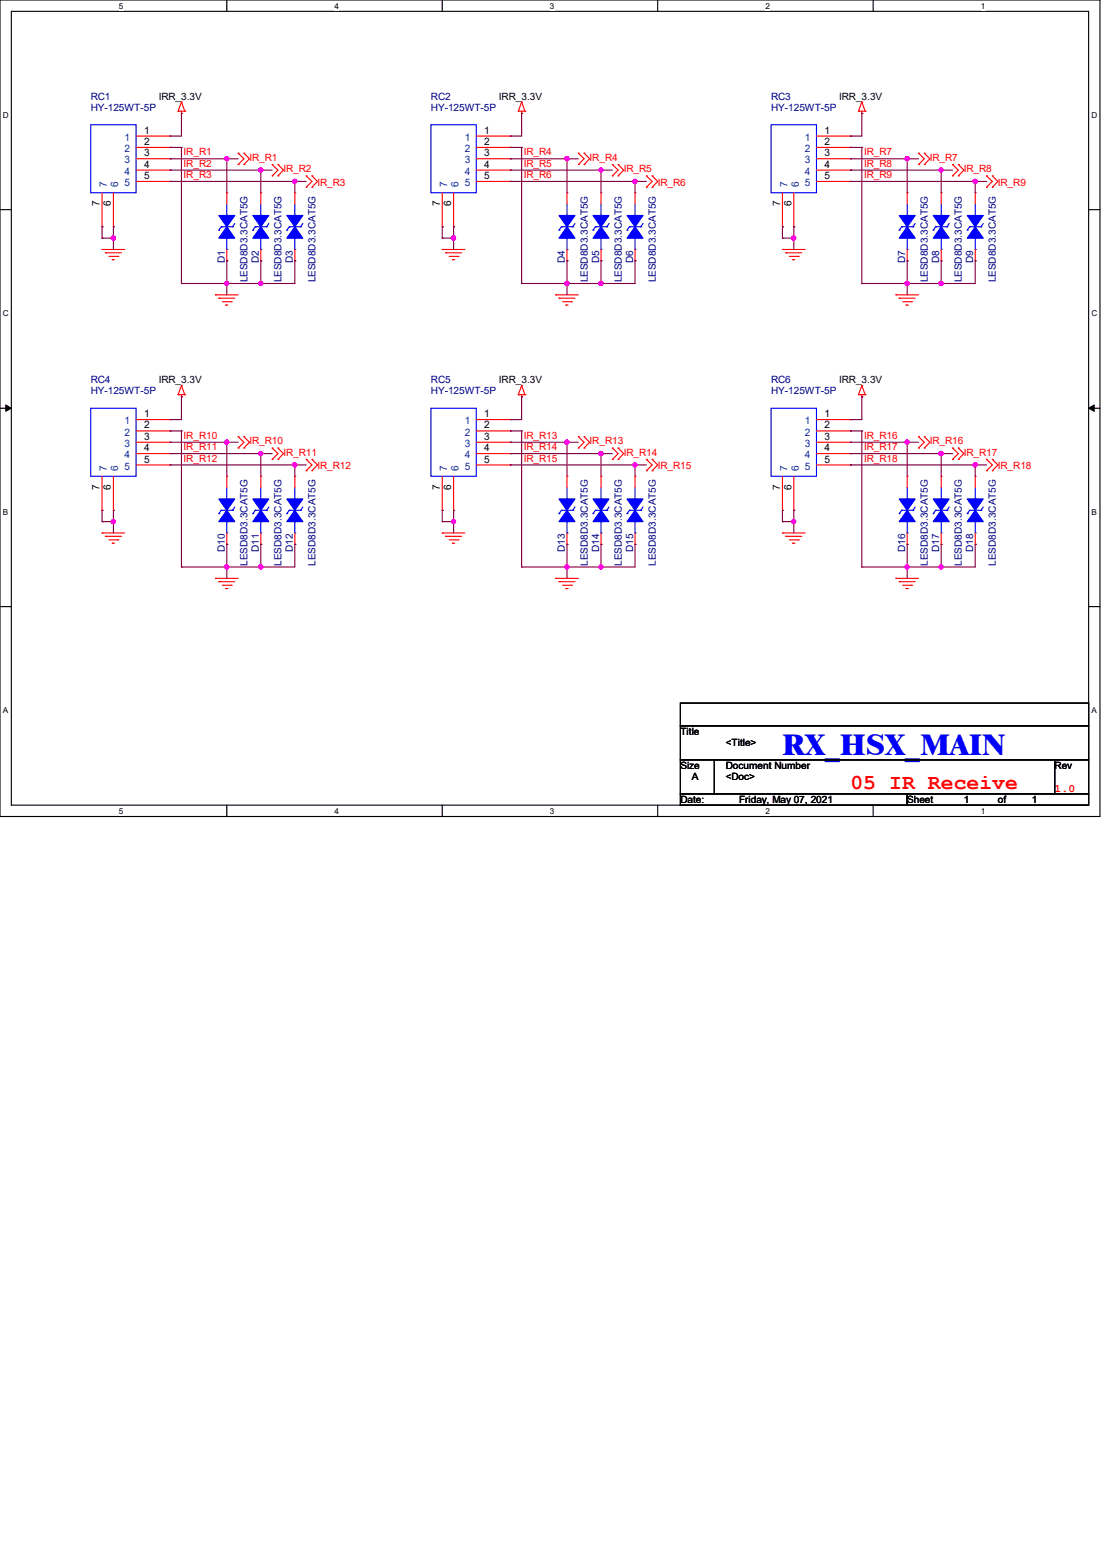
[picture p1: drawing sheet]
<svg xmlns="http://www.w3.org/2000/svg" width="210mm" height="297mm" viewBox="0 0 210 297" stroke-linecap="round" stroke-linejoin="round" font-family="sans-serif">
<path d="M0 0h209.4v155.4h-209.4zM2.2 2.2h205.1v151.1h-205.1z" fill="none" stroke="#000" stroke-width=".21"/>
<g fill="#fff">
<path d="M22.6 .3h.9v1.7h-.9z"/>
<path d="M22.6 153.5h.9v1.8h-.9z"/>
</g>
<path d="M43.2 0v2.2M43.2 153.3v2.1" fill="none" stroke="#000" stroke-width=".21"/>
<g fill="#fff">
<path d="M63.7 .3h.8v1.7h-.8z"/>
<path d="M63.7 153.5h.8v1.8h-.8z"/>
</g>
<path d="M84.2 0v2.2M84.2 153.3v2.1" fill="none" stroke="#000" stroke-width=".21"/>
<g fill="#fff">
<path d="M104.7 .3h.8v1.7h-.8z"/>
<path d="M104.7 153.5h.8v1.8h-.8z"/>
</g>
<path d="M125.2 0v2.2M125.2 153.3v2.1" fill="none" stroke="#000" stroke-width=".21"/>
<g fill="#fff">
<path d="M145.7 .3h.9v1.7h-.9z"/>
<path d="M145.7 153.5h.9v1.8h-.9z"/>
</g>
<path d="M166.2 0v2.2M166.2 153.3v2.1" fill="none" stroke="#000" stroke-width=".21"/>
<g fill="#fff">
<path d="M186.7 .3h.9v1.7h-.9z"/>
<path d="M186.7 153.5h.9v1.8h-.9z"/>
<path d="M.6 21h1.1v1.8h-1.1z"/>
<path d="M207.8 21h1.1v1.8h-1.1z"/>
<path d="M.6 58.8h1.1v1.7h-1.1z"/>
<path d="M207.8 58.8h1.1v1.7h-1.1z"/>
</g>
<path d="M0 39.9h2.2M207.3 39.9h2.1" fill="none" stroke="#000" stroke-width=".21"/>
<g fill="#fff">
<path d="M.6 96.6h1v1.7h-1z"/>
<path d="M207.8 96.6h1v1.7h-1z"/>
</g>
<path d="M0 77.7h2.2M207.3 77.7h2.1" fill="none" stroke="#000" stroke-width=".21"/>
<path d="M1.1 77.1l1.1 .6-1.1 .6zM207.3 77.7l1-.6v1.2z" fill="#000" stroke="#000" stroke-width=".19"/>
<g fill="#fff">
<path d="M.6 134.4h.9v1.7h-.9z"/>
<path d="M207.8 134.4h1v1.7h-1z"/>
</g>
<path d="M0 115.5h2.2M207.3 115.5h2.1M129.5 133.9h77.8v4.3h-77.8zM129.5 138.2h77.8v6.5h-77.8zM129.5 144.7h6.5v6.4h-6.5zM129.5 151.1h43.2v2.2h-43.2zM136 144.7h64.8v6.4h-64.8zM172.7 151.1h34.6v2.2h-34.6zM200.8 144.7h6.5v6.4h-6.5z" fill="none" stroke="#000" stroke-width=".21"/>
<g fill="none" stroke="#f00" stroke-width=".21">
<path d="M34.5 19.4h.1M34.5 19.4l-.6 1.8M34.5 19.4l.7 1.8M99.3 19.4h.1M99.3 19.4l-.6 1.8M99.3 19.4l.6 1.8M164.1 19.4h.1M164.1 19.4l-.7 1.8M164.1 19.4l.6 1.8M19.4 36.7v6.5M21.6 36.7v6.5M25.9 25.9h6.5"/>
<path d="M25.9 28.1h6.5M25.9 30.2h6.5M25.9 32.4h6.5M25.9 34.5h6.5M32.4 25.9h.1M32.4 28.1h.1M32.4 30.2h.1M32.4 32.4h.1M32.4 34.5h.1M33.9 21.2h.1M33.9 21.2h1.3M34.5 21.6h.1"/>
<path d="M34.5 21.2v.4M35.2 21.2h.1M43.2 36.7h.1M43.2 36.7v2.2M45.3 31.3h.1M45.3 29.2h.1M45.3 29.2l1.1 1-1.1 1.1M46.4 31.3h.1M46.4 29.2h.1M46.4 29.2l1.1 1-1.1 1.1M49.7 36.7h.1M49.7 36.7v2.2"/>
<path d="M51.8 33.5h.1M51.8 31.3h.1M51.8 31.3l1.1 1.1-1.1 1.1M52.9 33.5h.1M52.9 31.3h.1M52.9 31.3l1.1 1.1-1.1 1.1M56.1 36.7h.1M56.1 36.7v2.2M58.3 33.5h.1M58.3 35.6h.1M58.3 33.5l1.1 1-1.1 1.1M59.4 33.5h.1"/>
<path d="M59.4 35.6h.1M59.4 33.5l1.1 1-1.1 1.1M84.2 36.7v6.5M86.4 36.7v6.5M90.7 25.9h6.5M90.7 28.1h6.5M90.7 30.2h6.5M90.7 32.4h6.5M90.7 34.5h6.5M97.2 25.9h.1M97.2 28.1h.1M97.2 30.2h.1"/>
<path d="M97.2 32.4h.1M97.2 34.5h.1M98.7 21.2h.1M98.7 21.2h1.2M99.3 21.6h.1M99.3 21.2v.4M99.9 21.2h.1M107.9 36.7h.1M107.9 36.7v2.2M110.1 31.3h.1M110.1 29.2h.1M110.1 29.2l1.1 1-1.1 1.1"/>
<path d="M111.2 31.3h.1M111.2 29.2h.1M111.2 29.2l1.1 1-1.1 1.1M114.4 36.7h.1M114.4 36.7v2.2M116.6 33.5h.1M116.6 31.3h.1M116.6 31.3l1.1 1.1-1.1 1.1M117.7 33.5h.1M117.7 31.3h.1M117.7 31.3l1 1.1-1 1.1M120.9 36.7h.1"/>
<path d="M120.9 36.7v2.2M123.1 33.5h.1M123.1 35.6h.1M123.1 33.5l1.1 1-1.1 1.1M124.2 33.5h.1M124.2 35.6h.1M124.2 33.5l1 1-1 1.1M149 36.7v6.5M151.1 36.7v6.5M155.4 25.9h6.5M155.4 28.1h6.5M155.4 30.2h6.5"/>
<path d="M155.4 32.4h6.5M155.4 34.5h6.5M161.9 25.9h.1M161.9 28.1h.1M161.9 30.2h.1M161.9 32.4h.1M161.9 34.5h.1M163.4 21.2h.1M163.4 21.2h1.3M164.1 21.6h.1M164.1 21.2v.4M164.7 21.2h.1"/>
<path d="M172.7 36.7h.1M172.7 36.7v2.2M174.9 31.3h.1M174.9 29.2h.1M174.9 29.2l1.1 1-1.1 1.1M176 31.3h.1M176 29.2h.1M176 29.2l1 1-1 1.1M179.2 36.7h.1M179.2 36.7v2.2M181.4 33.5h.1M181.4 31.3h.1"/>
<path d="M181.4 31.3l1.1 1.1-1.1 1.1M182.5 33.5h.1M182.5 31.3h.1M182.5 31.3l1 1.1-1 1.1M185.7 36.7h.1M185.7 36.7v2.2M187.8 33.5h.1M187.8 35.6h.1M187.8 33.5l1.1 1-1.1 1.1M188.9 33.5h.1M188.9 35.6h.1M188.9 33.5l1.1 1-1.1 1.1"/>
<path d="M19.4 47.5h.1M19.4 43.2h.1M19.4 47.5h4.3M20.1 48.1h.1M20.1 48.1h3M20.7 48.8h1.7M21.4 49.4h.1M21.4 49.4h.4M21.6 43.2h.1M22.4 48.8h.1M41 56.1h.1M41 56.1h4.3"/>
<path d="M41.7 56.8h.1M41.7 56.8h3M42.3 57.4h1.7M43 58.1h.1M43 58.1h.4M43.2 49.7h.1M43.2 47.5v2.2M44 57.4h.1M49.7 49.7h.1M49.7 47.5v2.2M56.1 49.7h.1M56.1 47.5v2.2"/>
<path d="M84.2 47.5h.1M84.2 43.2h.1M84.2 47.5h4.3M84.8 48.1h.1M84.8 48.1h3.1M85.5 48.8h1.7M86.1 49.4h.1M86.1 49.4h.5M86.4 43.2h.1M87.2 48.8h.1M105.8 56.1h.1M105.8 56.1h4.3"/>
<path d="M106.4 56.8h.1M106.4 56.8h3.1M107.1 57.4h1.7M107.7 58.1h.1M107.7 58.1h.5M107.9 49.7h.1M107.9 47.5v2.2M108.8 57.4h.1M114.4 49.7h.1M114.4 47.5v2.2M120.9 49.7h.1M120.9 47.5v2.2"/>
<path d="M149 47.5h.1M149 43.2h.1M149 47.5h4.3M149.6 48.1h.1M149.6 48.1h3.1M150.3 48.8h1.7M150.9 49.4h.1M150.9 49.4h.4M151.1 43.2h.1M152 48.8h.1M170.6 56.1h.1M170.6 56.1h4.3"/>
<path d="M171.2 56.8h.1M171.2 56.8h3M171.9 57.4h1.7M172.5 58.1h.1M172.5 58.1h.4M172.7 49.7h.1M172.7 47.5v2.2M173.6 57.4h.1M179.2 49.7h.1M179.2 47.5v2.2M185.7 49.7h.1M185.7 47.5v2.2"/>
<path d="M25.9 79.9h6.5M32.4 79.9h.1M33.9 75.1h.1M33.9 75.1h1.3M34.5 75.6h.1M34.5 73.4h.1M34.5 75.1v.5M34.5 73.4l-.6 1.7M34.5 73.4l.7 1.7M35.2 75.1h.1M90.7 79.9h6.5M97.2 79.9h.1"/>
<path d="M98.7 75.1h.1M98.7 75.1h1.2M99.3 75.6h.1M99.3 73.4h.1M99.3 75.1v.5M99.3 73.4l-.6 1.7M99.3 73.4l.6 1.7M99.9 75.1h.1M155.4 79.9h6.5M161.9 79.9h.1M163.4 75.1h.1M163.4 75.1h1.3"/>
<path d="M164.1 75.6h.1M164.1 73.4h.1M164.1 75.1v.5M164.1 73.4l-.7 1.7M164.1 73.4l.6 1.7M164.7 75.1h.1M19.4 97.2h.1M19.4 90.7v6.5M21.6 97.2h.1M21.6 90.7v6.5M25.9 82h6.5M25.9 84.2h6.5"/>
<path d="M25.9 86.4h6.5M25.9 88.5h6.5M32.4 82h.1M32.4 84.2h.1M32.4 86.4h.1M32.4 88.5h.1M43.2 90.7h.1M43.2 90.7v2.1M45.3 85.3h.1M45.3 83.1h.1M45.3 83.1l1.1 1.1-1.1 1.1M46.4 85.3h.1"/>
<path d="M46.4 83.1h.1M46.4 83.1l1.1 1.1-1.1 1.1M49.7 90.7h.1M49.7 90.7v2.1M51.8 87.5h.1M51.8 85.3h.1M51.8 85.3l1.1 1.1-1.1 1.1M52.9 87.5h.1M52.9 85.3h.1M52.9 85.3l1.1 1.1-1.1 1.1M56.1 90.7h.1M56.1 90.7v2.1"/>
<path d="M58.3 87.5h.1M58.3 89.6h.1M58.3 87.5l1.1 1-1.1 1.1M59.4 87.5h.1M59.4 89.6h.1M59.4 87.5l1.1 1-1.1 1.1M84.2 97.2h.1M84.2 90.7v6.5M86.4 97.2h.1M86.4 90.7v6.5M90.7 82h6.5M90.7 84.2h6.5"/>
<path d="M90.7 86.4h6.5M90.7 88.5h6.5M97.2 82h.1M97.2 84.2h.1M97.2 86.4h.1M97.2 88.5h.1M107.9 90.7h.1M107.9 90.7v2.1M110.1 85.3h.1M110.1 83.1h.1M110.1 83.1l1.1 1.1-1.1 1.1M111.2 85.3h.1"/>
<path d="M111.2 83.1h.1M111.2 83.1l1.1 1.1-1.1 1.1M114.4 90.7h.1M114.4 90.7v2.1M116.6 87.5h.1M116.6 85.3h.1M116.6 85.3l1.1 1.1-1.1 1.1M117.7 87.5h.1M117.7 85.3h.1M117.7 85.3l1 1.1-1 1.1M120.9 90.7h.1M120.9 90.7v2.1"/>
<path d="M123.1 87.5h.1M123.1 89.6h.1M123.1 87.5l1.1 1-1.1 1.1M124.2 87.5h.1M124.2 89.6h.1M124.2 87.5l1 1-1 1.1M149 97.2h.1M149 90.7v6.5M151.1 97.2h.1M151.1 90.7v6.5M155.4 82h6.5M155.4 84.2h6.5"/>
<path d="M155.4 86.4h6.5M155.4 88.5h6.5M161.9 82h.1M161.9 84.2h.1M161.9 86.4h.1M161.9 88.5h.1M172.7 90.7h.1M172.7 90.7v2.1M174.9 85.3h.1M174.9 83.1h.1M174.9 83.1l1.1 1.1-1.1 1.1M176 85.3h.1"/>
<path d="M176 83.1h.1M176 83.1l1 1.1-1 1.1M179.2 90.7h.1M179.2 90.7v2.1M181.4 87.5h.1M181.4 85.3h.1M181.4 85.3l1.1 1.1-1.1 1.1M182.5 87.5h.1M182.5 85.3h.1M182.5 85.3l1 1.1-1 1.1M185.7 90.7h.1M185.7 90.7v2.1"/>
<path d="M187.8 87.5h.1M187.8 89.6h.1M187.8 87.5l1.1 1-1.1 1.1M188.9 87.5h.1M188.9 89.6h.1M188.9 87.5l1.1 1-1.1 1.1M19.4 101.5h.1M19.4 101.5h4.3M20.1 102.1h.1M20.1 102.1h3M20.7 102.8h1.7M21.4 103.4h.1"/>
<path d="M21.4 103.4h.4M22.4 102.8h.1M41 110.1h.1M41 110.1h4.3M41.7 110.7h.1M41.7 110.7h3M42.3 111.4h1.7M43 112.1h.1M43 112.1h.4M43.2 103.6h.1M43.2 101.5v2.1M44 111.4h.1"/>
<path d="M49.7 103.6h.1M49.7 101.5v2.1M56.1 103.6h.1M56.1 101.5v2.1M84.2 101.5h.1M84.2 101.5h4.3M84.8 102.1h.1M84.8 102.1h3.1M85.5 102.8h1.7M86.1 103.4h.1M86.1 103.4h.5M87.2 102.8h.1"/>
<path d="M105.8 110.1h.1M105.8 110.1h4.3M106.4 110.7h.1M106.4 110.7h3.1M107.1 111.4h1.7M107.7 112.1h.1M107.7 112.1h.5M107.9 103.6h.1M107.9 101.5v2.1M108.8 111.4h.1M114.4 103.6h.1M114.4 101.5v2.1"/>
<path d="M120.9 103.6h.1M120.9 101.5v2.1M149 101.5h.1M149 101.5h4.3M149.6 102.1h.1M149.6 102.1h3.1M150.3 102.8h1.7M150.9 103.4h.1M150.9 103.4h.4M152 102.8h.1M170.6 110.1h.1M170.6 110.1h4.3"/>
<path d="M171.2 110.7h.1M171.2 110.7h3M171.9 111.4h1.7M172.5 112.1h.1M172.5 112.1h.4M172.7 103.6h.1M172.7 101.5v2.1M173.6 111.4h.1M179.2 103.6h.1M179.2 101.5v2.1M185.7 103.6h.1M185.7 101.5v2.1"/>
</g>
<g fill="none" stroke="#00f" stroke-width=".21">
<path d="M17.3 23.7h8.6v13h-8.6zM43.2 38.9v2.1M49.7 38.9v2.1M56.1 38.9v2.1M82 23.7h8.7v13h-8.7zM107.9 38.9v2.1M114.4 38.9v2.1M120.9 38.9v2.1M146.8 23.7h8.6v13h-8.6zM172.7 38.9v2.1M179.2 38.9v2.1M185.7 38.9v2.1"/>
<path d="M41.7 43.8h.1M42.1 43.2h.1M42.1 43.2h2.2M42.1 43.2l-.4 .6M43.2 41h.1M43.2 45.3h.1M43.2 47.5h.1M43.2 43.2v4.3M44.3 43.2h.1M44.7 42.5l-.4 .7M48.1 43.8h.1M48.6 43.2h.1"/>
<path d="M48.6 43.2h2.2M48.6 43.2l-.5 .6M49.7 41h.1M49.7 45.3h.1M49.7 47.5h.1M49.7 43.2v4.3M50.8 43.2h.1M51.2 42.5l-.4 .7M54.6 43.8h.1M55.1 43.2h.1M55.1 43.2h2.1M55.1 43.2l-.5 .6"/>
<path d="M56.1 41h.1M56.1 45.3h.1M56.1 47.5h.1M56.1 43.2v4.3M57.2 43.2h.1M57.7 42.5l-.5 .7M106.4 43.8h.1M106.9 43.2h.1M106.9 43.2h2.2M106.9 43.2l-.5 .6M107.9 41h.1M107.9 45.3h.1"/>
<path d="M107.9 47.5h.1M107.9 43.2v4.3M109.1 43.2h.1M109.5 42.5l-.4 .7M112.9 43.8h.1M113.4 43.2h.1M113.4 43.2h2.1M113.4 43.2l-.5 .6M114.4 41h.1M114.4 45.3h.1M114.4 47.5h.1M114.4 43.2v4.3"/>
<path d="M115.5 43.2h.1M116 42.5l-.5 .7M119.4 43.8h.1M119.8 43.2h.1M119.8 43.2h2.2M119.8 43.2l-.4 .6M120.9 41h.1M120.9 45.3h.1M120.9 47.5h.1M120.9 43.2v4.3M122 43.2h.1M122.4 42.5l-.4 .7"/>
<path d="M171.2 43.8h.1M171.7 43.2h.1M171.7 43.2h2.1M171.7 43.2l-.5 .6M172.7 41h.1M172.7 45.3h.1M172.7 47.5h.1M172.7 43.2v4.3M173.8 43.2h.1M174.2 42.5l-.4 .7M177.7 43.8h.1M178.1 43.2h.1"/>
<path d="M178.1 43.2h2.2M178.1 43.2l-.4 .6M179.2 41h.1M179.2 45.3h.1M179.2 47.5h.1M179.2 43.2v4.3M180.3 43.2h.1M180.7 42.5l-.4 .7M184.1 43.8h.1M184.6 43.2h.1M184.6 43.2h2.2M184.6 43.2l-.5 .6"/>
<path d="M185.7 41h.1M185.7 45.3h.1M185.7 47.5h.1M185.7 43.2v4.3M186.8 43.2h.1M187.2 42.5l-.4 .7M17.3 77.7h8.6v13h-8.6zM82 77.7h8.7v13h-8.7zM146.8 77.7h8.6v13h-8.6zM41.7 97.8h.1M42.1 97.2h.1M42.1 97.2h2.2"/>
<path d="M42.1 97.2l-.4 .6M43.2 95h.1M43.2 99.3h.1M43.2 92.8v2.2M43.2 97.2v4.3M44.3 97.2h.1M44.7 96.5l-.4 .7M48.1 97.8h.1M48.6 97.2h.1M48.6 97.2h2.2M48.6 97.2l-.5 .6M49.7 95h.1"/>
<path d="M49.7 99.3h.1M49.7 92.8v2.2M49.7 97.2v4.3M50.8 97.2h.1M51.2 96.5l-.4 .7M54.6 97.8h.1M55.1 97.2h.1M55.1 97.2h2.1M55.1 97.2l-.5 .6M56.1 95h.1M56.1 99.3h.1M56.1 92.8v2.2"/>
<path d="M56.1 97.2v4.3M57.2 97.2h.1M57.7 96.5l-.5 .7M106.4 97.8h.1M106.9 97.2h.1M106.9 97.2h2.2M106.9 97.2l-.5 .6M107.9 95h.1M107.9 99.3h.1M107.9 92.8v2.2M107.9 97.2v4.3M109.1 97.2h.1"/>
<path d="M109.5 96.5l-.4 .7M112.9 97.8h.1M113.4 97.2h.1M113.4 97.2h2.1M113.4 97.2l-.5 .6M114.4 95h.1M114.4 99.3h.1M114.4 92.8v2.2M114.4 97.2v4.3M115.5 97.2h.1M116 96.5l-.5 .7M119.4 97.8h.1"/>
<path d="M119.8 97.2h.1M119.8 97.2h2.2M119.8 97.2l-.4 .6M120.9 95h.1M120.9 99.3h.1M120.9 92.8v2.2M120.9 97.2v4.3M122 97.2h.1M122.4 96.5l-.4 .7M171.2 97.8h.1M171.7 97.2h.1M171.7 97.2h2.1"/>
<path d="M171.7 97.2l-.5 .6M172.7 95h.1M172.7 99.3h.1M172.7 92.8v2.2M172.7 97.2v4.3M173.8 97.2h.1M174.2 96.5l-.4 .7M177.7 97.8h.1M178.1 97.2h.1M178.1 97.2h2.2M178.1 97.2l-.4 .6M179.2 95h.1"/>
<path d="M179.2 99.3h.1M179.2 92.8v2.2M179.2 97.2v4.3M180.3 97.2h.1M180.7 96.5l-.4 .7M184.1 97.8h.1M184.6 97.2h.1M184.6 97.2h2.2M184.6 97.2l-.5 .6M185.7 95h.1M185.7 99.3h.1M185.7 92.8v2.2"/>
<path d="M185.7 97.2v4.3M186.8 97.2h.1M187.2 96.5l-.4 .7M43.2 101.5h.1M49.7 101.5h.1M56.1 101.5h.1M107.9 101.5h.1M114.4 101.5h.1M120.9 101.5h.1M172.7 101.5h.1M179.2 101.5h.1M185.7 101.5h.1"/>
</g>
<g fill="#00f" stroke="#00f" stroke-width=".21">
<path d="M184.1 41h3.1l-1.5 2.2z" fill-rule="evenodd"/>
<path d="M185.7 43.2l1.5 2.1h-3.1z" fill-rule="evenodd"/>
<path d="M171.2 95h3l-1.5 2.2z" fill-rule="evenodd"/>
<path d="M172.7 97.2l1.5 2.1h-3z" fill-rule="evenodd"/>
<path d="M177.7 95h3l-1.5 2.2z" fill-rule="evenodd"/>
<path d="M179.2 97.2l1.5 2.1h-3z" fill-rule="evenodd"/>
<path d="M184.1 95h3.1l-1.5 2.2z" fill-rule="evenodd"/>
<path d="M185.7 97.2l1.5 2.1h-3.1z" fill-rule="evenodd"/>
<path d="M41.7 41h3l-1.5 2.2z" fill-rule="evenodd"/>
<path d="M43.2 43.2l1.5 2.1h-3z" fill-rule="evenodd"/>
<path d="M48.1 41h3.1l-1.5 2.2z" fill-rule="evenodd"/>
<path d="M49.7 43.2l1.5 2.1h-3.1z" fill-rule="evenodd"/>
<path d="M54.6 41h3.1l-1.6 2.2z" fill-rule="evenodd"/>
<path d="M56.1 43.2l1.6 2.1h-3.1z" fill-rule="evenodd"/>
<path d="M41.7 95h3l-1.5 2.2z" fill-rule="evenodd"/>
<path d="M43.2 97.2l1.5 2.1h-3z" fill-rule="evenodd"/>
<path d="M106.4 41h3.1l-1.6 2.2z" fill-rule="evenodd"/>
<path d="M107.9 43.2l1.6 2.1h-3.1z" fill-rule="evenodd"/>
<path d="M48.1 95h3.1l-1.5 2.2z" fill-rule="evenodd"/>
<path d="M49.7 97.2l1.5 2.1h-3.1z" fill-rule="evenodd"/>
<path d="M112.9 41h3.1l-1.6 2.2z" fill-rule="evenodd"/>
<path d="M114.4 43.2l1.6 2.1h-3.1z" fill-rule="evenodd"/>
<path d="M54.6 95h3.1l-1.6 2.2z" fill-rule="evenodd"/>
<path d="M56.1 97.2l1.6 2.1h-3.1z" fill-rule="evenodd"/>
<path d="M119.4 41h3l-1.5 2.2z" fill-rule="evenodd"/>
<path d="M120.9 43.2l1.5 2.1h-3z" fill-rule="evenodd"/>
<path d="M106.4 95h3.1l-1.6 2.2z" fill-rule="evenodd"/>
<path d="M107.9 97.2l1.6 2.1h-3.1z" fill-rule="evenodd"/>
<path d="M171.2 41h3l-1.5 2.2z" fill-rule="evenodd"/>
<path d="M172.7 43.2l1.5 2.1h-3z" fill-rule="evenodd"/>
<path d="M112.9 95h3.1l-1.6 2.2z" fill-rule="evenodd"/>
<path d="M114.4 97.2l1.6 2.1h-3.1z" fill-rule="evenodd"/>
<path d="M177.7 41h3l-1.5 2.2z" fill-rule="evenodd"/>
<path d="M179.2 43.2l1.5 2.1h-3z" fill-rule="evenodd"/>
<path d="M119.4 95h3l-1.5 2.2z" fill-rule="evenodd"/>
<path d="M120.9 97.2l1.5 2.1h-3z" fill-rule="evenodd"/>
</g>
<g fill="none" stroke="#800040" stroke-width=".21">
<path d="M32.4 25.9h.1M32.4 28.1h.1M32.4 30.2h.1M32.4 32.4h.1M32.4 34.5h.1M32.4 28.1h2.1M32.4 30.2h12.9M32.4 32.4h19.4M32.4 34.5h25.9M34.5 21.6h.1M34.5 28.1h.1M34.5 21.6v4.3h-2.1"/>
<path d="M34.5 28.1v25.9M43.2 30.2h.1M43.2 30.2v6.5M49.7 32.4h.1M49.7 32.4v4.3M56.1 34.5h.1M56.1 34.5v2.2M97.2 25.9h.1M97.2 28.1h.1M97.2 30.2h.1M97.2 32.4h.1M97.2 34.5h.1"/>
<path d="M97.2 28.1h2.1M97.2 30.2h12.9M97.2 32.4h19.4M97.2 34.5h25.9M99.3 21.6h.1M99.3 28.1h.1M99.3 21.6v4.3h-2.1M99.3 28.1v25.9M107.9 30.2h.1M107.9 30.2v6.5M114.4 32.4h.1M114.4 32.4v4.3"/>
<path d="M120.9 34.5h.1M120.9 34.5v2.2M161.9 25.9h.1M161.9 28.1h.1M161.9 30.2h.1M161.9 32.4h.1M161.9 34.5h.1M161.9 28.1h2.2M161.9 30.2h13M161.9 32.4h19.5M161.9 34.5h25.9M164.1 21.6h.1"/>
<path d="M164.1 28.1h.1M164.1 21.6v4.3h-2.2M164.1 28.1v25.9M172.7 30.2h.1M172.7 30.2v6.5M179.2 32.4h.1M179.2 32.4v4.3M185.7 34.5h.1M185.7 34.5v2.2M19.4 43.2h.1M19.4 45.3h.1M19.4 43.2v2.1"/>
<path d="M19.4 45.3h2.2M21.6 43.2h.1M21.6 45.3h.1M21.6 43.2v4.3M34.5 54h.1M43.2 49.7h.1M43.2 54h.1M43.2 49.7v6.4M49.7 49.7h.1M49.7 54h.1M49.7 49.7v4.3M56.1 49.7h.1"/>
<path d="M56.1 49.7v4.3h-21.6M84.2 43.2h.1M84.2 45.3h.1M84.2 43.2v2.1M84.2 45.3h2.2M86.4 43.2h.1M86.4 45.3h.1M86.4 43.2v4.3M99.3 54h.1M107.9 49.7h.1M107.9 54h.1M107.9 49.7v6.4"/>
<path d="M114.4 49.7h.1M114.4 54h.1M114.4 49.7v4.3M120.9 49.7h.1M120.9 49.7v4.3h-21.6M149 43.2h.1M149 45.3h.1M149 43.2v2.1M149 45.3h2.1M151.1 43.2h.1M151.1 45.3h.1M151.1 43.2v4.3"/>
<path d="M164.1 54h.1M172.7 49.7h.1M172.7 54h.1M172.7 49.7v6.4M179.2 49.7h.1M179.2 54h.1M179.2 49.7v4.3M185.7 49.7h.1M185.7 49.7v4.3h-21.6M32.4 79.9h.1M34.5 75.6h.1M34.5 75.6v4.3h-2.1"/>
<path d="M97.2 79.9h.1M99.3 75.6h.1M99.3 75.6v4.3h-2.1M161.9 79.9h.1M164.1 75.6h.1M164.1 75.6v4.3h-2.2M19.4 97.2h.1M19.4 99.3h.1M19.4 97.2v2.1M19.4 99.3h2.2M21.6 97.2h.1M21.6 99.3h.1"/>
<path d="M21.6 97.2v4.3M32.4 82h.1M32.4 84.2h.1M32.4 86.4h.1M32.4 88.5h.1M32.4 82h2.1M32.4 84.2h12.9M32.4 86.4h19.4M32.4 88.5h25.9M34.5 82h.1M34.5 82v25.9M43.2 84.2h.1"/>
<path d="M43.2 84.2v6.5M49.7 86.4h.1M49.7 86.4v4.3M56.1 88.5h.1M56.1 88.5v2.2M84.2 97.2h.1M84.2 99.3h.1M84.2 97.2v2.1M84.2 99.3h2.2M86.4 97.2h.1M86.4 99.3h.1M86.4 97.2v4.3"/>
<path d="M97.2 82h.1M97.2 84.2h.1M97.2 86.4h.1M97.2 88.5h.1M97.2 82h2.1M97.2 84.2h12.9M97.2 86.4h19.4M97.2 88.5h25.9M99.3 82h.1M99.3 82v25.9M107.9 84.2h.1M107.9 84.2v6.5"/>
<path d="M114.4 86.4h.1M114.4 86.4v4.3M120.9 88.5h.1M120.9 88.5v2.2M149 97.2h.1M149 99.3h.1M149 97.2v2.1M149 99.3h2.1M151.1 97.2h.1M151.1 99.3h.1M151.1 97.2v4.3M161.9 82h.1"/>
<path d="M161.9 84.2h.1M161.9 86.4h.1M161.9 88.5h.1M161.9 82h2.2M161.9 84.2h13M161.9 86.4h19.5M161.9 88.5h25.9M164.1 82h.1M164.1 82v25.9M172.7 84.2h.1M172.7 84.2v6.5M179.2 86.4h.1"/>
<path d="M179.2 86.4v4.3M185.7 88.5h.1M185.7 88.5v2.2M34.5 107.9h.1M43.2 103.6h.1M43.2 107.9h.1M43.2 103.6v6.5M49.7 103.6h.1M49.7 107.9h.1M49.7 103.6v4.3M56.1 103.6h.1M56.1 103.6v4.3h-21.6"/>
<path d="M99.3 107.9h.1M107.9 103.6h.1M107.9 107.9h.1M107.9 103.6v6.5M114.4 103.6h.1M114.4 107.9h.1M114.4 103.6v4.3M120.9 103.6h.1M120.9 103.6v4.3h-21.6M164.1 107.9h.1M172.7 103.6h.1M172.7 107.9h.1"/>
<path d="M172.7 103.6v6.5M179.2 103.6h.1M179.2 107.9h.1M179.2 103.6v4.3M185.7 103.6h.1M185.7 103.6v4.3h-21.6"/>
</g>
<g fill="#f0f" stroke="#f0f" stroke-width=".21">
<circle cx="43.2" cy="30.2" r=".4"/>
<circle cx="107.9" cy="30.2" r=".4"/>
<circle cx="172.7" cy="30.2" r=".4"/>
<circle cx="49.6" cy="32.4" r=".4"/>
<circle cx="114.4" cy="32.4" r=".4"/>
<circle cx="179.2" cy="32.4" r=".4"/>
<circle cx="56.1" cy="34.5" r=".4"/>
<circle cx="120.9" cy="34.5" r=".4"/>
<circle cx="185.7" cy="34.5" r=".4"/>
<circle cx="21.6" cy="45.3" r=".4"/>
<circle cx="86.3" cy="45.3" r=".4"/>
<circle cx="151.1" cy="45.3" r=".4"/>
<circle cx="114.4" cy="54" r=".4"/>
<circle cx="43.2" cy="54" r=".4"/>
<circle cx="49.6" cy="54" r=".4"/>
<circle cx="107.9" cy="54" r=".4"/>
<circle cx="172.7" cy="54" r=".4"/>
<circle cx="179.2" cy="54" r=".4"/>
<circle cx="43.2" cy="84.2" r=".4"/>
<circle cx="107.9" cy="84.2" r=".4"/>
<circle cx="172.7" cy="84.2" r=".4"/>
<circle cx="49.6" cy="86.3" r=".4"/>
<circle cx="114.4" cy="86.3" r=".4"/>
<circle cx="179.2" cy="86.3" r=".4"/>
<circle cx="56.1" cy="88.5" r=".4"/>
<circle cx="120.9" cy="88.5" r=".4"/>
<circle cx="185.7" cy="88.5" r=".4"/>
<circle cx="21.6" cy="99.3" r=".4"/>
<circle cx="86.3" cy="99.3" r=".4"/>
<circle cx="151.1" cy="99.3" r=".4"/>
<circle cx="172.7" cy="107.9" r=".4"/>
<circle cx="43.2" cy="107.9" r=".4"/>
<circle cx="49.6" cy="107.9" r=".4"/>
<circle cx="107.9" cy="107.9" r=".4"/>
<circle cx="114.4" cy="107.9" r=".4"/>
<circle cx="179.2" cy="107.9" r=".4"/>
</g>
<text font-size="5.8" fill="#00f" x="149" y="143.8">RX_HSX_MAIN</text>
<text font-size="4.1" fill="#f00" x="161.9" y="150.2">05 IR Receive</text>
<text font-size="2.2" fill="#f00" x="200.8" y="150.7">1.0</text>
<g font-size="1.9" fill="#000080">
<text x="17.3" y="19">RC1</text>
<text x="17.3" y="21.1">HY-125WT-5P</text>
<text x="82" y="19">RC2</text>
<text x="82" y="21.1">HY-125WT-5P</text>
<text x="146.8" y="19">RC3</text>
<text x="146.8" y="21.1">HY-125WT-5P</text>
<text x="42.8" y="50.1" transform="rotate(-90 42.8 50.1)">D1</text>
<text x="47.1" y="53.8" transform="rotate(-90 47.1 53.8)">LESD8D3.3CAT5G</text>
<text x="49.3" y="50.1" transform="rotate(-90 49.3 50.1)">D2</text>
<text x="53.6" y="53.8" transform="rotate(-90 53.6 53.8)">LESD8D3.3CAT5G</text>
<text x="55.8" y="50.1" transform="rotate(-90 55.8 50.1)">D3</text>
<text x="60.1" y="53.8" transform="rotate(-90 60.1 53.8)">LESD8D3.3CAT5G</text>
<text x="107.6" y="50.1" transform="rotate(-90 107.6 50.1)">D4</text>
<text x="111.9" y="53.8" transform="rotate(-90 111.9 53.8)">LESD8D3.3CAT5G</text>
<text x="114" y="50.1" transform="rotate(-90 114 50.1)">D5</text>
<text x="118.4" y="53.8" transform="rotate(-90 118.4 53.8)">LESD8D3.3CAT5G</text>
<text x="120.5" y="50.1" transform="rotate(-90 120.5 50.1)">D6</text>
<text x="124.8" y="53.8" transform="rotate(-90 124.8 53.8)">LESD8D3.3CAT5G</text>
<text x="172.3" y="50.1" transform="rotate(-90 172.3 50.1)">D7</text>
<text x="176.7" y="53.8" transform="rotate(-90 176.7 53.8)">LESD8D3.3CAT5G</text>
<text x="178.8" y="50.1" transform="rotate(-90 178.8 50.1)">D8</text>
<text x="183.1" y="53.8" transform="rotate(-90 183.1 53.8)">LESD8D3.3CAT5G</text>
<text x="185.3" y="50.1" transform="rotate(-90 185.3 50.1)">D9</text>
<text x="189.6" y="53.8" transform="rotate(-90 189.6 53.8)">LESD8D3.3CAT5G</text>
<text x="17.3" y="72.9">RC4</text>
<text x="17.3" y="75.1">HY-125WT-5P</text>
<text x="82" y="72.9">RC5</text>
<text x="82" y="75.1">HY-125WT-5P</text>
<text x="146.8" y="72.9">RC6</text>
<text x="146.8" y="75.1">HY-125WT-5P</text>
<text x="42.8" y="105.2" transform="rotate(-90 42.8 105.2)">D10</text>
<text x="47.1" y="107.7" transform="rotate(-90 47.1 107.7)">LESD8D3.3CAT5G</text>
<text x="49.3" y="105.2" transform="rotate(-90 49.3 105.2)">D11</text>
<text x="53.6" y="107.7" transform="rotate(-90 53.6 107.7)">LESD8D3.3CAT5G</text>
<text x="55.8" y="105.2" transform="rotate(-90 55.8 105.2)">D12</text>
<text x="60.1" y="107.7" transform="rotate(-90 60.1 107.7)">LESD8D3.3CAT5G</text>
<text x="107.6" y="105.2" transform="rotate(-90 107.6 105.2)">D13</text>
<text x="111.9" y="107.7" transform="rotate(-90 111.9 107.7)">LESD8D3.3CAT5G</text>
<text x="114" y="105.2" transform="rotate(-90 114 105.2)">D14</text>
<text x="118.4" y="107.7" transform="rotate(-90 118.4 107.7)">LESD8D3.3CAT5G</text>
<text x="120.5" y="105.2" transform="rotate(-90 120.5 105.2)">D15</text>
<text x="124.8" y="107.7" transform="rotate(-90 124.8 107.7)">LESD8D3.3CAT5G</text>
<text x="172.3" y="105.2" transform="rotate(-90 172.3 105.2)">D16</text>
<text x="176.7" y="107.7" transform="rotate(-90 176.7 107.7)">LESD8D3.3CAT5G</text>
<text x="178.8" y="105.2" transform="rotate(-90 178.8 105.2)">D17</text>
<text x="183.1" y="107.7" transform="rotate(-90 183.1 107.7)">LESD8D3.3CAT5G</text>
<text x="185.3" y="105.2" transform="rotate(-90 185.3 105.2)">D18</text>
<text x="189.6" y="107.7" transform="rotate(-90 189.6 107.7)">LESD8D3.3CAT5G</text>
</g>
<g font-size="1.9">
<text x="30.2" y="19">IRR_3.3V</text>
<text x="95" y="19">IRR_3.3V</text>
<text x="159.8" y="19">IRR_3.3V</text>
<text x="27.4" y="25.4">1</text>
<text x="27.4" y="27.6">2</text>
<text x="27.4" y="29.8">3</text>
<text x="92.2" y="25.4">1</text>
<text x="92.2" y="27.6">2</text>
<text x="92.2" y="29.8">3</text>
<text x="157" y="25.4">1</text>
<text x="157" y="27.6">2</text>
<text x="157" y="29.8">3</text>
<text x="27.4" y="31.9">4</text>
<text x="27.4" y="34.1">5</text>
<text x="92.2" y="31.9">4</text>
<text x="92.2" y="34.1">5</text>
<text x="157" y="31.9">4</text>
<text x="157" y="34.1">5</text>
<text x="19" y="39.3" transform="rotate(-90 19 39.3)">7</text>
<text x="21.1" y="39.3" transform="rotate(-90 21.1 39.3)">6</text>
<text x="83.7" y="39.3" transform="rotate(-90 83.7 39.3)">7</text>
<text x="85.9" y="39.3" transform="rotate(-90 85.9 39.3)">6</text>
<text x="148.5" y="39.3" transform="rotate(-90 148.5 39.3)">7</text>
<text x="150.7" y="39.3" transform="rotate(-90 150.7 39.3)">6</text>
<text x="30.2" y="72.9">IRR_3.3V</text>
<text x="95" y="72.9">IRR_3.3V</text>
<text x="159.8" y="72.9">IRR_3.3V</text>
<text x="27.4" y="79.4">1</text>
<text x="27.4" y="81.6">2</text>
<text x="27.4" y="83.7">3</text>
<text x="92.2" y="79.4">1</text>
<text x="92.2" y="81.6">2</text>
<text x="92.2" y="83.7">3</text>
<text x="157" y="79.4">1</text>
<text x="157" y="81.6">2</text>
<text x="157" y="83.7">3</text>
<text x="27.4" y="85.9">4</text>
<text x="27.4" y="88.1">5</text>
<text x="92.2" y="85.9">4</text>
<text x="92.2" y="88.1">5</text>
<text x="157" y="85.9">4</text>
<text x="157" y="88.1">5</text>
<text x="19" y="93.3" transform="rotate(-90 19 93.3)">7</text>
<text x="21.1" y="93.3" transform="rotate(-90 21.1 93.3)">6</text>
<text x="83.7" y="93.3" transform="rotate(-90 83.7 93.3)">7</text>
<text x="85.9" y="93.3" transform="rotate(-90 85.9 93.3)">6</text>
<text x="148.5" y="93.3" transform="rotate(-90 148.5 93.3)">7</text>
<text x="150.7" y="93.3" transform="rotate(-90 150.7 93.3)">6</text>
<text x="129.5" y="139.9">Title</text>
<text x="138.2" y="142">&lt;Title&gt;</text>
<text x="129.5" y="146.3">Size</text>
<text x="131.7" y="148.5">A</text>
<text x="138.2" y="146.3">Document Number</text>
<text x="138.2" y="148.5">&lt;Doc&gt;</text>
<text x="200.8" y="146.3">Rev</text>
<text x="129.5" y="152.8">Date:</text>
<text x="140.8" y="152.8">Friday, May 07, 2021</text>
<text x="172.7" y="152.8">Sheet</text>
<text x="183.5" y="152.8">1</text>
<text x="190" y="152.8">of</text>
<text x="196.5" y="152.8">1</text>
</g>
<g font-size="1.9" fill="#004080">
<text x="23.7" y="26.8">1</text>
<text x="23.7" y="29">2</text>
<text x="88.5" y="26.8">1</text>
<text x="88.5" y="29">2</text>
<text x="153.2" y="26.8">1</text>
<text x="153.2" y="29">2</text>
<text x="20.4" y="35.6" transform="rotate(-90 20.4 35.6)">7</text>
<text x="22.5" y="35.6" transform="rotate(-90 22.5 35.6)">6</text>
<text x="23.7" y="31.1">3</text>
<text x="23.7" y="33.3">4</text>
<text x="23.7" y="35.4">5</text>
<text x="85.1" y="35.6" transform="rotate(-90 85.1 35.6)">7</text>
<text x="87.3" y="35.6" transform="rotate(-90 87.3 35.6)">6</text>
<text x="88.5" y="31.1">3</text>
<text x="88.5" y="33.3">4</text>
<text x="88.5" y="35.4">5</text>
<text x="149.9" y="35.6" transform="rotate(-90 149.9 35.6)">7</text>
<text x="152.1" y="35.6" transform="rotate(-90 152.1 35.6)">6</text>
<text x="153.2" y="31.1">3</text>
<text x="153.2" y="33.3">4</text>
<text x="153.2" y="35.4">5</text>
<text x="23.7" y="80.8">1</text>
<text x="23.7" y="82.9">2</text>
<text x="88.5" y="80.8">1</text>
<text x="88.5" y="82.9">2</text>
<text x="153.2" y="80.8">1</text>
<text x="153.2" y="82.9">2</text>
<text x="20.4" y="89.6" transform="rotate(-90 20.4 89.6)">7</text>
<text x="22.5" y="89.6" transform="rotate(-90 22.5 89.6)">6</text>
<text x="23.7" y="85.1">3</text>
<text x="23.7" y="87.2">4</text>
<text x="23.7" y="89.4">5</text>
<text x="85.1" y="89.6" transform="rotate(-90 85.1 89.6)">7</text>
<text x="87.3" y="89.6" transform="rotate(-90 87.3 89.6)">6</text>
<text x="88.5" y="85.1">3</text>
<text x="88.5" y="87.2">4</text>
<text x="88.5" y="89.4">5</text>
<text x="149.9" y="89.6" transform="rotate(-90 149.9 89.6)">7</text>
<text x="152.1" y="89.6" transform="rotate(-90 152.1 89.6)">6</text>
<text x="153.2" y="85.1">3</text>
<text x="153.2" y="87.2">4</text>
<text x="153.2" y="89.4">5</text>
</g>
<g font-size="1.9" fill="#f00">
<text x="35" y="29.6">IR_R1</text>
<text x="99.7" y="29.6">IR_R4</text>
<text x="164.5" y="29.6">IR_R7</text>
<text x="35" y="31.7">IR_R2</text>
<text x="35" y="33.9">IR_R3</text>
<text x="47.5" y="30.6">IR_R1</text>
<text x="54" y="32.8">IR_R2</text>
<text x="60.4" y="35.4">IR_R3</text>
<text x="99.7" y="31.7">IR_R5</text>
<text x="99.7" y="33.9">IR_R6</text>
<text x="112.3" y="30.6">IR_R4</text>
<text x="118.7" y="32.8">IR_R5</text>
<text x="125.2" y="35.4">IR_R6</text>
<text x="164.5" y="31.7">IR_R8</text>
<text x="164.5" y="33.9">IR_R9</text>
<text x="177" y="30.6">IR_R7</text>
<text x="183.5" y="32.8">IR_R8</text>
<text x="190" y="35.4">IR_R9</text>
<text x="35" y="83.6">IR_R10</text>
<text x="99.7" y="83.6">IR_R13</text>
<text x="164.5" y="83.6">IR_R16</text>
<text x="35" y="85.7">IR_R11</text>
<text x="35" y="87.9">IR_R12</text>
<text x="47.5" y="84.6">IR_R10</text>
<text x="54" y="86.7">IR_R11</text>
<text x="60.4" y="89.4">IR_R12</text>
<text x="99.7" y="85.7">IR_R14</text>
<text x="99.7" y="87.9">IR_R15</text>
<text x="112.3" y="84.6">IR_R13</text>
<text x="118.7" y="86.7">IR_R14</text>
<text x="125.2" y="89.4">IR_R15</text>
<text x="164.5" y="85.7">IR_R17</text>
<text x="164.5" y="87.9">IR_R18</text>
<text x="177" y="84.6">IR_R16</text>
<text x="183.5" y="86.7">IR_R17</text>
<text x="190" y="89.4">IR_R18</text>
</g>
<g font-size="1.6">
<text x="22.6" y="1.6">5</text>
<text x="63.7" y="1.6">4</text>
<text x="104.7" y="1.6">3</text>
<text x="145.7" y="1.6">2</text>
<text x="186.7" y="1.6">1</text>
<text x=".5" y="22.4">D</text>
<text x="207.8" y="22.4">D</text>
<text x=".5" y="60.2">C</text>
<text x="207.8" y="60.2">C</text>
<text x=".5" y="98">B</text>
<text x="207.8" y="98">B</text>
<text x=".5" y="135.8">A</text>
<text x="207.8" y="135.8">A</text>
<text x="22.6" y="154.9">5</text>
<text x="63.7" y="154.9">4</text>
<text x="104.7" y="154.9">3</text>
<text x="145.7" y="154.9">2</text>
<text x="186.7" y="154.9">1</text>
</g>
</svg>
